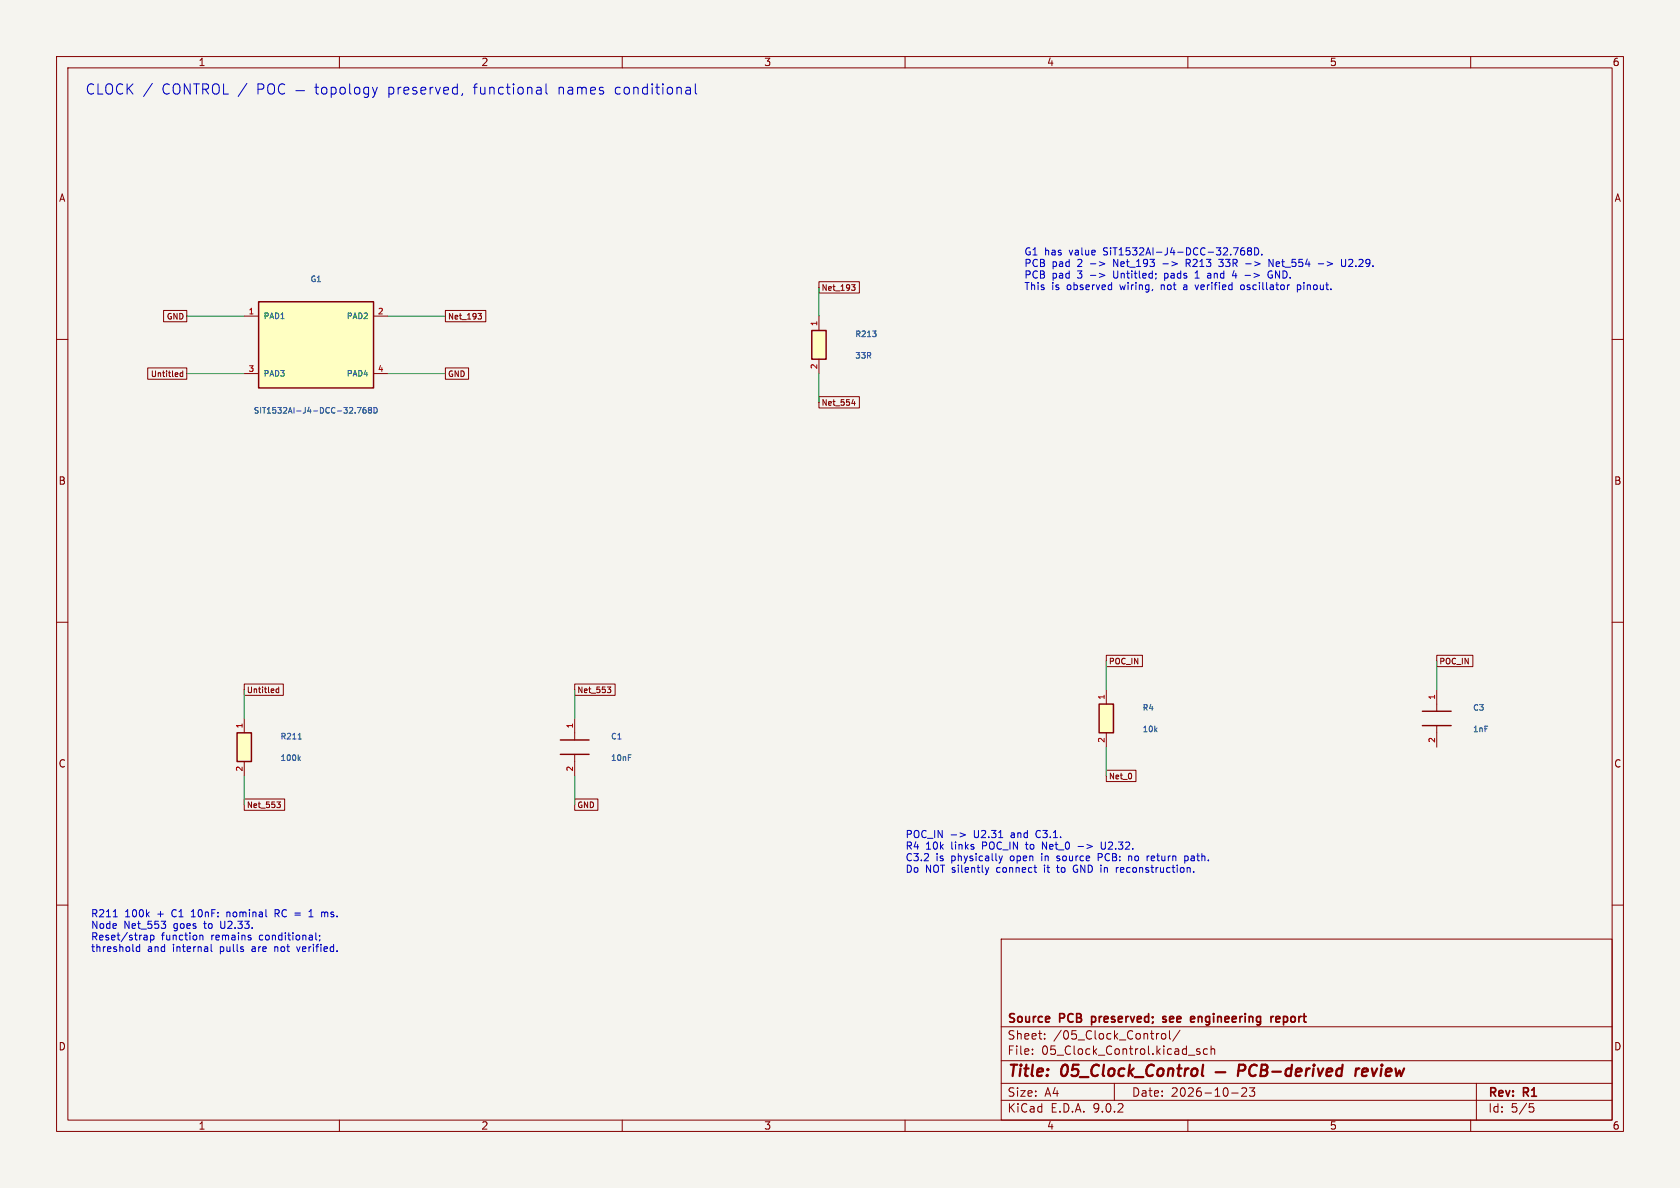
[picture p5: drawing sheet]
<svg xmlns="http://www.w3.org/2000/svg" width="297mm" height="210mm" viewBox="0 0 297 210" stroke-linecap="round" stroke-linejoin="round" font-family="sans-serif">
<path d="M0 0h297v210h-297z" fill="#f5f4ef" stroke="#f5f4ef" stroke-width=".18"/>
<g fill="none" stroke="#840000" stroke-width=".18">
<path d="M10 10h277v190h-277zM12 12h273v186h-273zM60 10v2M110 10v2M160 10v2M210 10v2M260 10v2M10 60h2M285 60h2M10 110h2M285 110h2M254 121.9v3.8"/>
<path d="M254 128.3v3.8M10 160h2M177 166h108v32h-108zM285 160h2M60 198v2M110 198v2M160 198v2M177 194.5h108M177 191.5h108M177 187.5h108M177 181.5h108M182.5 186.3v.1"/>
<path d="M182.5 185.5v.1M184.7 183.6v.1M184.7 182.8v.1M197 191.5v3M204.7 182.7h.2M205.4 182.8l.2-.1 .4 .1 .1 .6-.1 .2-.4 .1-.2-.1zM206.7 182.2v1.3l.3 .2M208.6 182.1l-1.3 2M210 198v2M210.1 186.5h1.1M212.1 185.5l-.4-.1-.2 .2 .1 .2 .5 .2v.3h-.6M213.5 185.5l-.5-.1-.3 .3v.4l.2 .2h.6"/>
<path d="M214.1 185.5l.2-.1 .4 .1v.9M214.1 184.9v1.5M217.7 193.2h1.2M219.5 192.4l.6-.1 .2 .1 .1 .3-.9 1.1h.9M220.9 192.3h.9l-.5 .6 .4 .1v.7l-.2 .1h-.4l-.2-.1M260 198v2M261 191.5v6.5M270.4 195.1h.7M270.5 195.7h.4l.3 .3-.2 .5-.5 .1"/>
</g>
<g fill="none" stroke="#840000" stroke-width=".4">
<path d="M212.7 188.2l-.2 1.7 .2 .3M214.9 189.5h1.7M218.9 189.3h.8a.55 .55 0 0 0 .5-.5 .55 .55 0 0 0-.4-.6h-.7l-.3 2M222.2 188.4a.88 .88 0 0 0-1 0 .88 .88 0 0 0-.4 1 .69 .69 0 0 0 .4 .7 .69 .69 0 0 0 .8-.1M223 189.2h.6M223.1 188.2h.6a.49 .49 0 0 1 .4 .5 .49 .49 0 0 1-.5 .5l.3 .1a.58 .58 0 0 1-.3 .9h-.8zM224.9 189.4h1.5M228.3 189a.66 .66 0 0 0-1 .3v.5l.1 .3 .2 .1 .6-.1M228.4 188.2l-.2 2M229.1 189.5l1-.1-.1-.4-.2-.1-.5 .1-.2 .9 .2 .3 .6-.1M231 188.9l-.2 1.3M231.6 188.9l-.4 .1-.3 .3"/>
<path d="M232.2 188.9l-.1 1.3M232.3 188.2v.2M232.3 188.2l-.1 .1 .1 .1M232.3 188.2l.1 .1-.1 .1M233 188.9l.3 1.3 .6-1.3M234.5 189.5l1-.1v-.4l-.2-.1-.6 .1-.2 .9 .2 .3 .6-.1M237.3 189a.66 .66 0 0 0-1 .3l-.1 .5 .2 .3 .1 .1 .6-.1M237.4 188.2l-.3 2M239.8 188.9l-.2 1.3M240.3 188.9l-.4 .1-.2 .3M241.6 188.9l-.6 .1-.2 .9 .2 .3h.4M241.8 189.4l-1 .1"/>
</g>
<path d="M193 179.7v1.5M193.1 179.7l-.1 .1M206.1 179.8l-.3-.1-.2 .2v.2l.5 .2v.3h-.5M211 179.7l.2 .3-.7 .2M225.1 179.7l-.3 .1M193 180.6l.1 .1M211.1 180.6l-.1 .1M225.6 180.2l.7-.2-.1-.2-.4-.1-.2 .2v.7h.6" fill="none" stroke="#840000" stroke-width=".3"/>
<path d="M251.5 125.7h5M251.5 128.3h5" fill="none" stroke="#840000" stroke-width=".25"/>
<path d="M194.3 124.5h2.5v5h-2.5z" fill="#ffffc2"/>
<path d="M99.1 130.8h5M99.1 133.4h5M194.3 124.5h2.5v5h-2.5z" fill="none" stroke="#840000" stroke-width=".25"/>
<path d="M101.6 127v3.8M101.6 133.4v3.8M195.6 121.9v2.6M195.6 129.5v2.6" fill="none" stroke="#840000" stroke-width=".18"/>
<path d="M111.1 133.4h.5" fill="none" stroke="#006464" stroke-width=".18"/>
<path d="M143.5 58.4h2.5v5.1h-2.5z" fill="#ffffc2"/>
<path d="M143.5 58.4h2.5v5.1h-2.5z" fill="none" stroke="#840000" stroke-width=".25"/>
<path d="M144.8 55.9v2.5M144.8 63.5v2.5" fill="none" stroke="#840000" stroke-width=".18"/>
<path d="M154.3 58.5h.6l-.3 .4M154.8 59v.4" fill="none" stroke="#006464" stroke-width=".18"/>
<path d="M45.7 53.3h20.3v15.3h-20.3z" fill="#ffffc2"/>
<path d="M45.7 53.3h20.3v15.3h-20.3z" fill="none" stroke="#840000" stroke-width=".25"/>
<path d="M43.2 55.9h2.5M66 55.9h2.6M43.2 66h2.5M66 66h2.6" fill="none" stroke="#840000" stroke-width=".18"/>
<path d="M63.2 72h.6l-.4 1M64.6 72l-.2 .1-.2 .2v.5l.2 .2 .3-.1-.1-.4-.2-.1-.2 .2M65.3 72.5l-.2-.2 .2-.3 .4 .2-.2 .3M65.3 72.5l-.2 .2 .2 .3 .4-.2-.2-.3M65.3 72.5h.2M66.1 72a.51 .51 0 0 1 .6 .5 .51 .51 0 0 1-.6 .5z" fill="none" stroke="#006464" stroke-width=".18"/>
<path d="M41.9 129.5h2.5v5.1h-2.5z" fill="#ffffc2"/>
<path d="M41.9 129.5h2.5v5.1h-2.5z" fill="none" stroke="#840000" stroke-width=".25"/>
<g fill="none" stroke="#840000" stroke-width=".18">
<path d="M28.9 54.9h4.1v2h-4.1zM78.7 54.9h7.2v2h-7.2zM84.5 55.4h.6l-.3 .4 .3 .1v.3l-.2 .2h-.3M144.8 49.8h7.1v2h-7.1zM150.5 50.3h.7l-.4 .4 .3 .1 .1 .3-.2 .2h-.3M26.1 65h6.9v2h-6.9zM32.3 65.6v1M32.3 65.9h-.3l-.2 .2 .1 .4h.4M78.7 65h4.1v2h-4.1zM144.8 70.1h7.1v2h-7.1zM150.6 71.3h.6M151.1 71v.6"/>
<path d="M195.6 115.8h6.4v2h-6.4zM254 115.8h6.4v2h-6.4zM43.2 120.9h6.9v2h-6.9zM43.2 127v2.5M43.2 134.6v2.6M49.3 121.8h-.3l-.2 .2 .1 .4h.4M49.3 121.4v1M101.6 120.9h7.1v2h-7.1zM107.4 121.4h.6l-.4 .4 .3 .1 .1 .4-.2 .1h-.3M195.6 136.2h5.2v2h-5.2zM43.2 141.2h7.1v2h-7.1zM48.9 141.8h.7l-.4 .3 .3 .1 .1 .4-.2 .2h-.3"/>
<path d="M101.6 141.2h4.1v2h-4.1z"/>
</g>
<path d="M52.7 130.6h.6M52.8 134.1l.3 .3M53.1 133.8l-.4 .3" fill="none" stroke="#006464" stroke-width=".18"/>
<g fill="none" stroke="#009600" stroke-width=".18">
<path d="M33 55.9h10.2M68.6 55.9h10.1M144.8 50.8v5.1M33 66h10.2M68.6 66h10.1M144.8 66v5.1M195.6 116.8v5.1M254 116.8v5.1M43.2 121.9v5.1M43.2 137.2v5M101.6 121.9v5.1M101.6 137.2v5"/>
<path d="M195.6 132.1v5.1"/>
</g>
<g fill="none" stroke="#0000c2" stroke-width=".18">
<path d="M26.9 14.7l-1.5 2.4M45.6 15.8h.7a.49 .49 0 0 0 .4-.5 .49 .49 0 0 0-.4-.5h-.7v1.8M47.4 15.1a.6 .6 0 0 1 .7-.3 .6 .6 0 0 1 .4 .6v.6a.6 .6 0 0 1-.6 .7 .6 .6 0 0 1-.6-.7zM50.3 15a.72 .72 0 0 0-.9 0 .72 .72 0 0 0-.2 .9 .67 .67 0 0 0 .4 .6 .67 .67 0 0 0 .7 0M52.3 16h1.5M55.6 15.4h.7M55.9 14.8v1.6l.1 .1 .3 .1M56.9 15.6a.49 .49 0 0 1 .5-.2 .49 .49 0 0 1 .4 .4v.5a.49 .49 0 0 1-.5 .3 .49 .49 0 0 1-.5-.3zM58.6 15.5l.5-.1 .3 .4v.5l-.2 .2h-.6M58.6 15.4v1.8M60.2 15.6a.49 .49 0 0 1 .5-.2 .49 .49 0 0 1 .3 .4v.5a.49 .49 0 0 1-.4 .3 .49 .49 0 0 1-.5-.3zM61.8 14.8v1.6l.3 .2"/>
<path d="M62.8 15.6a.49 .49 0 0 1 .4-.2 .49 .49 0 0 1 .4 .4v.5a.49 .49 0 0 1-.5 .3 .49 .49 0 0 1-.4-.3zM65.2 15.5l-.6-.1-.3 .4v.5l.2 .2h.7M65.2 15.4v1.5a.49 .49 0 0 1-.8 .2M65.8 15.4l.5 1.2M66.3 16.6l-.2 .5-.3 .1M66.7 15.4l-.4 1.2M81.8 16.5l-.2 .4M95.6 15.5l.1 1.1M95.7 16.5l-.2 .1M95.7 15.9h-.2M96.5 14.8v1.6l.3 .2M122 15.5l.1 1.1"/>
<path d="M122.1 16.5l-.2 .1M122.1 15.9h-.2M122.9 14.8v1.6l.3 .2M192.8 46.6h.9M192.8 48.7h.9M194.3 46.3l1 .3-1 .4M194.3 48.3l1 .4-1 .3M196.4 50.4h.1M196.5 49.9v1.3M196.5 51.1l-.1 .1M204.3 48.4v.1M204.4 49.1l-.1 .2"/>
<path d="M205.6 46.6h1M205.9 48.3v1.3M205.9 49.1l.1 .1M206 48.3l-.1 .1M209.4 50.7l-.2 .2 .2 .3M209.7 45.8v1.3M209.7 46.5h.5M210 46.5l.4 .6M211.3 49.2h.7M211.3 50.4l.3 .8 .3-.8M211.5 48.1l-.2 .2M211.6 47.9v1.3"/>
<path d="M213.5 48.4h.5M214.1 48.6l-.5 .1-.1 .2 .1 .3 .5-.1M215.5 47l.1 .1h.5M216.2 45.8l-.4 .5 .3 .1M218.1 43.8h.8l-.5 1.3M218.2 47.8l-.3 .9h.8M218.5 48.3v.9M219.9 50.4h-.3l-.3 .2 .1 .5 .2 .1 .3-.1M219.9 43.8l-.3 .1a.86 .86 0 0 0 0 1.2l.4-.1v-.5l-.2-.2h-.2l-.3 .2M220.1 48.7h1M220.2 46.6h1M220.8 44.3l-.3-.2 .3-.3h.2l.3 .2-.3 .3"/>
<path d="M220.8 44.3l-.3 .3 .1 .4 .2 .1 .3-.1 .2-.2v-.2l-.3-.3M220.8 44.3h.2M221.8 43.8a.64 .64 0 0 1 .7 .6 .64 .64 0 0 1-.7 .7zM223.1 45v.1M224.9 48a.59 .59 0 0 0-.7 .5 .59 .59 0 0 0 .7 .6v-.5h-.2M225.1 45.8v1.3l-.8-1.3v1.3M229.4 50.4h.3l.3 .2-.2 .5h-.4M229.4 50.4v1.2M233 46.6h1M237.2 45.8v1.1l.2 .2h.4l.1-.2v-1.1M238.6 45.8l-.2 .2M239.1 46.4l-.7 .7h.8"/>
<path d="M169.7 147.2l1 .4-1 .4M174.2 153.4l.3 .8M174.5 154.2l-.1 .3M174.8 153.4l-.3 .8M176.5 148.1h.8M176.6 151.3l.3 .9M176.9 152.2l-.3 .4M177.2 151.3l-.3 .9M183.1 154.2h.2M184.3 150.1v-1.3l.7 1.3M186.8 153.4h.5M186.8 152.1l.2 .1"/>
<path d="M187 152.9v1.2M187 151.3l-.2 .2 .2 .2M189.9 153.1l-.2 .4 .1 .4 .4 .3M190.6 149.6h.9M194.1 151.6h.5M194.6 150.9h-.5v1.3M194.7 148.8l.1 1.2 .1 .1h.4M197.7 153.4h-.2M198.1 153.4v.7M198.7 153.7l-.6 .1M199.5 151.4l.4-.1 .2 .2M203 151.3h.2"/>
<path d="M203.6 151.4v.7M204.1 151.6l-.6 .1M209.4 151.4l.4-.1 .3 .3-.2 .5h-.5M209.4 151.3v1.3M211 154.1v.1M20 162.1h.8M24.1 167.5v.6l.2 .1 .4-.1M24.7 166.9v1.3M25.5 166.1h.5M25.6 165.3l-.1 .1M25.8 165.3l.2 .2v.7M26 165.6l-.5 .1"/>
<path d="M26.6 165.3v1.3M26.7 165.3l-.1 .1M27 165.3l.2 .3v.3l-.2 .3-.4-.1M29 163.3l.3 .3v.3l-.3 .2M29.3 162.8l-.4 .5M33.8 162.1h.7M33.9 161.1l-.1 .1M35.3 165.3v.9M35.3 165.4l.2-.1 .3 .1 .1 .8M37.3 166.9v1.1l.2 .2M40.1 161.2v.9M40.3 161.2l-.2 .1"/>
<path d="M44.2 165.7l.2 .2-.2 .3M44.2 165.3l.1 .1M48.6 167.4v.8M48.6 167.4v.1M48.6 161.5h.5M48.9 161.5l.5 .6M49.1 160.8h-.5v1.3M52.4 167.4l.3 .8 .4-.8M54.6 162.1h.7M54.7 161.1l.3-.3v1.3M55.8 164.9v1.1l.2 .2M56.5 165.4v.1"/>
<path d="M56.6 166.1l-.2 .2M56.9 161.2v.9M56.9 161.3l.3-.1 .2 .2M57.4 161.4v.7M57.9 161.3l-.3-.1-.2 .2"/>
</g>
<g font-size="2.8" fill="#840000">
<text x="178" y="190.9">Title:</text>
<text x="187.7" y="190.9">05_Clock_Control</text>
<text x="242.1" y="190.9">review</text>
</g>
<g font-size="2.5" fill="#0000c2">
<text x="15" y="17">CLOCK /</text>
<text x="28.6" y="17">CONTROL /</text>
<text x="68.9" y="17">preserved,</text>
<text x="84.2" y="17">functional</text>
<text x="99.2" y="17">names</text>
<text x="109.3" y="17">conditional</text>
</g>
<g font-size="2.1" fill="#840000">
<text x="178" y="184">Sheet:</text>
<text x="178" y="181.2">Source</text>
<text x="186.2" y="184">/05_Clock_Control/</text>
<text x="187.4" y="181.2">PCB</text>
<text x="193.6" y="181.2">preserved;</text>
<text x="206.9" y="181.2">see</text>
<text x="212.4" y="181.2">engineering</text>
<text x="227.1" y="181.2">report</text>
<text x="178" y="186.7">File:</text>
<text x="184.1" y="186.7">05_Clock_Control.kicad_sch</text>
<text x="178" y="196.9">KiCad</text>
<text x="178" y="194.1">Size:</text>
<text x="184.7" y="194.1">A4</text>
<text x="185.7" y="196.9">E.D.A.</text>
<text x="193.3" y="196.9">9.0.2</text>
<text x="200" y="194.1">Date:</text>
<text x="207" y="194.1">2026-10-23</text>
<text x="263" y="194.3">Rev:</text>
<text x="263" y="196.9">Id:</text>
<text x="267.1" y="196.9">5/5</text>
<text x="269.4" y="194.3">R1</text>
</g>
<g font-size="1.8" fill="#840000">
<text x="35" y="11.9">1</text>
<text x="85" y="11.9">2</text>
<text x="135" y="11.9">3</text>
<text x="185" y="11.9">4</text>
<text x="235" y="11.9">5</text>
<text x="285" y="11.9">6</text>
<text x="10.3" y="35.9">A</text>
<text x="285.3" y="35.9">A</text>
<text x="10.3" y="85.9">B</text>
<text x="285.3" y="85.9">B</text>
<text x="10.3" y="135.9">C</text>
<text x="285.3" y="135.9">C</text>
<text x="10.3" y="185.9">D</text>
<text x="285.3" y="185.9">D</text>
<text x="35" y="199.9">1</text>
<text x="85" y="199.9">2</text>
<text x="135" y="199.9">3</text>
<text x="185" y="199.9">4</text>
<text x="235" y="199.9">5</text>
<text x="285" y="199.9">6</text>
</g>
<g font-size="1.8" fill="#0000c2">
<text x="181" y="45.5">G1</text>
<text x="181" y="47.5">PCB</text>
<text x="184.7" y="45.5">has</text>
<text x="186" y="47.5">pad</text>
<text x="189.1" y="45.5">value</text>
<text x="190.6" y="47.5">2</text>
<text x="195.3" y="45.5">SiT1532AI-J4-DCC-32.768D.</text>
<text x="197.3" y="47.5">Net_193</text>
<text x="206.2" y="47.5">-&gt;</text>
<text x="210.5" y="47.5">R213</text>
<text x="216.6" y="47.5">33R</text>
<text x="221.5" y="47.5">-&gt;</text>
<text x="225.8" y="47.5">Net_554</text>
<text x="234.7" y="47.5">-&gt;</text>
<text x="239" y="47.5">U2.29.</text>
<text x="181" y="49.6">PCB</text>
<text x="181" y="51.6">This</text>
<text x="185.9" y="51.6">is</text>
<text x="186" y="49.6">pad</text>
<text x="188.7" y="51.6">observed</text>
<text x="190.6" y="49.6">3</text>
<text x="197.3" y="49.6">Untitled;</text>
<text x="198.3" y="51.6">wiring,</text>
<text x="205.7" y="51.6">not</text>
<text x="206.5" y="49.6">pads</text>
<text x="209.9" y="51.6">a</text>
<text x="212.2" y="51.6">verified</text>
<text x="214.5" y="49.6">and</text>
<text x="220.4" y="51.6">oscillator</text>
<text x="221.5" y="49.6">-&gt;</text>
<text x="225.8" y="49.6">GND.</text>
<text x="230.6" y="51.6">pinout.</text>
<text x="160" y="148.5">POC_IN</text>
<text x="167.9" y="148.5">-&gt;</text>
<text x="172.3" y="148.5">U2.31</text>
<text x="179" y="148.5">and</text>
<text x="183.6" y="148.5">C3.1.</text>
<text x="160" y="150.5">R4</text>
<text x="160" y="152.6">C3.2</text>
<text x="160" y="154.6">Do</text>
<text x="163.6" y="154.6">NOT silently</text>
<text x="163.7" y="150.5">10k</text>
<text x="165.5" y="152.6">is</text>
<text x="168.3" y="150.5">links</text>
<text x="168.3" y="152.6">physically</text>
<text x="173.9" y="150.5">POC_IN</text>
<text x="176.5" y="154.6">connect</text>
<text x="178.9" y="152.6">open</text>
<text x="181.9" y="150.5">to</text>
<text x="184.6" y="152.6">in</text>
<text x="184.9" y="150.5">Net_0</text>
<text x="185.1" y="154.6">it</text>
<text x="187.5" y="152.6">source</text>
<text x="187.6" y="154.6">to</text>
<text x="190.6" y="154.6">GND in</text>
<text x="191.4" y="150.5">-&gt;</text>
<text x="195" y="152.6">PCB:</text>
<text x="195.7" y="150.5">U2.32.</text>
<text x="198.6" y="154.6">reconstruction.</text>
<text x="200.6" y="152.6">no</text>
<text x="204" y="152.6">return</text>
<text x="210.9" y="152.6">path.</text>
<text x="16" y="162.5">R211</text>
<text x="16" y="164.5">Node</text>
<text x="16" y="166.6">Reset/strap</text>
<text x="21.9" y="164.5">Net_553</text>
<text x="22.1" y="162.5">100k</text>
<text x="27.9" y="162.5">+</text>
<text x="28.5" y="166.6">function</text>
<text x="30.6" y="162.5">C1</text>
<text x="30.8" y="164.5">goes</text>
<text x="34.3" y="162.5">10nF:</text>
<text x="36.4" y="164.5">to</text>
<text x="37.5" y="166.6">remains</text>
<text x="39.4" y="164.5">U2.33.</text>
<text x="40.7" y="162.5">nominal</text>
<text x="46.1" y="166.6">conditional;</text>
<text x="49.5" y="162.5">RC =</text>
<text x="58.3" y="162.5">ms.</text>
<text x="16" y="168.6">threshold</text>
<text x="26.1" y="168.6">and</text>
<text x="30.7" y="168.6">internal</text>
<text x="39.2" y="168.6">pulls</text>
<text x="45" y="168.6">are</text>
<text x="49.2" y="168.6">not</text>
<text x="53.4" y="168.6">verified.</text>
</g>
<g font-size="1.4" fill="#006464">
<text x="54.8" y="50.1">G1</text>
<text x="46.5" y="56.6">PAD1</text>
<text x="61.2" y="56.6">PAD2</text>
<text x="151.1" y="59.8">R213</text>
<text x="151.1" y="63.6">33R</text>
<text x="46.5" y="66.8">PAD3</text>
<text x="61.2" y="66.8">PAD4</text>
<text x="44.8" y="73.3">SIT1532AI-J4-DCC-32.768D</text>
<text x="201.9" y="125.8">R4</text>
<text x="260.3" y="125.8">C3</text>
<text x="49.5" y="130.9">R211</text>
<text x="107.9" y="130.9">C1</text>
<text x="201.9" y="129.6">10k</text>
<text x="260.3" y="129.6">1nF</text>
<text x="49.5" y="134.7">100k</text>
<text x="107.9" y="134.7">10nF</text>
</g>
<g font-size="1.4" fill="#840000">
<text x="145.2" y="51.6">Net_193</text>
<text x="29.3" y="56.7">GND</text>
<text x="79.1" y="56.7">Net_193</text>
<text x="26.5" y="66.8">Untitled</text>
<text x="79.1" y="66.8">GND</text>
<text x="145.2" y="71.9">Net_554</text>
<text x="196" y="117.6">POC_IN</text>
<text x="254.4" y="117.6">POC_IN</text>
<text x="43.6" y="122.7">Untitled</text>
<text x="102" y="122.7">Net_553</text>
<text x="196" y="138">Net_0</text>
<text x="43.6" y="143">Net_553</text>
<text x="102" y="143">GND</text>
</g>
<g font-size="1.4" fill="#a90000">
<text x="43.8" y="55.6">1</text>
<text x="66.7" y="55.6">2</text>
<text x="144.5" y="57.8" transform="rotate(-90 144.5 57.8)">1</text>
<text x="43.8" y="65.8">3</text>
<text x="66.7" y="65.8">4</text>
<text x="144.5" y="65.4" transform="rotate(-90 144.5 65.4)">2</text>
<text x="195.3" y="123.8" transform="rotate(-90 195.3 123.8)">1</text>
<text x="253.7" y="123.8" transform="rotate(-90 253.7 123.8)">1</text>
<text x="42.9" y="128.9" transform="rotate(-90 42.9 128.9)">1</text>
<text x="101.3" y="128.9" transform="rotate(-90 101.3 128.9)">1</text>
<text x="195.3" y="131.4" transform="rotate(-90 195.3 131.4)">2</text>
<text x="253.7" y="131.4" transform="rotate(-90 253.7 131.4)">2</text>
<text x="42.9" y="136.5" transform="rotate(-90 42.9 136.5)">2</text>
<text x="101.3" y="136.5" transform="rotate(-90 101.3 136.5)">2</text>
</g>
</svg>
